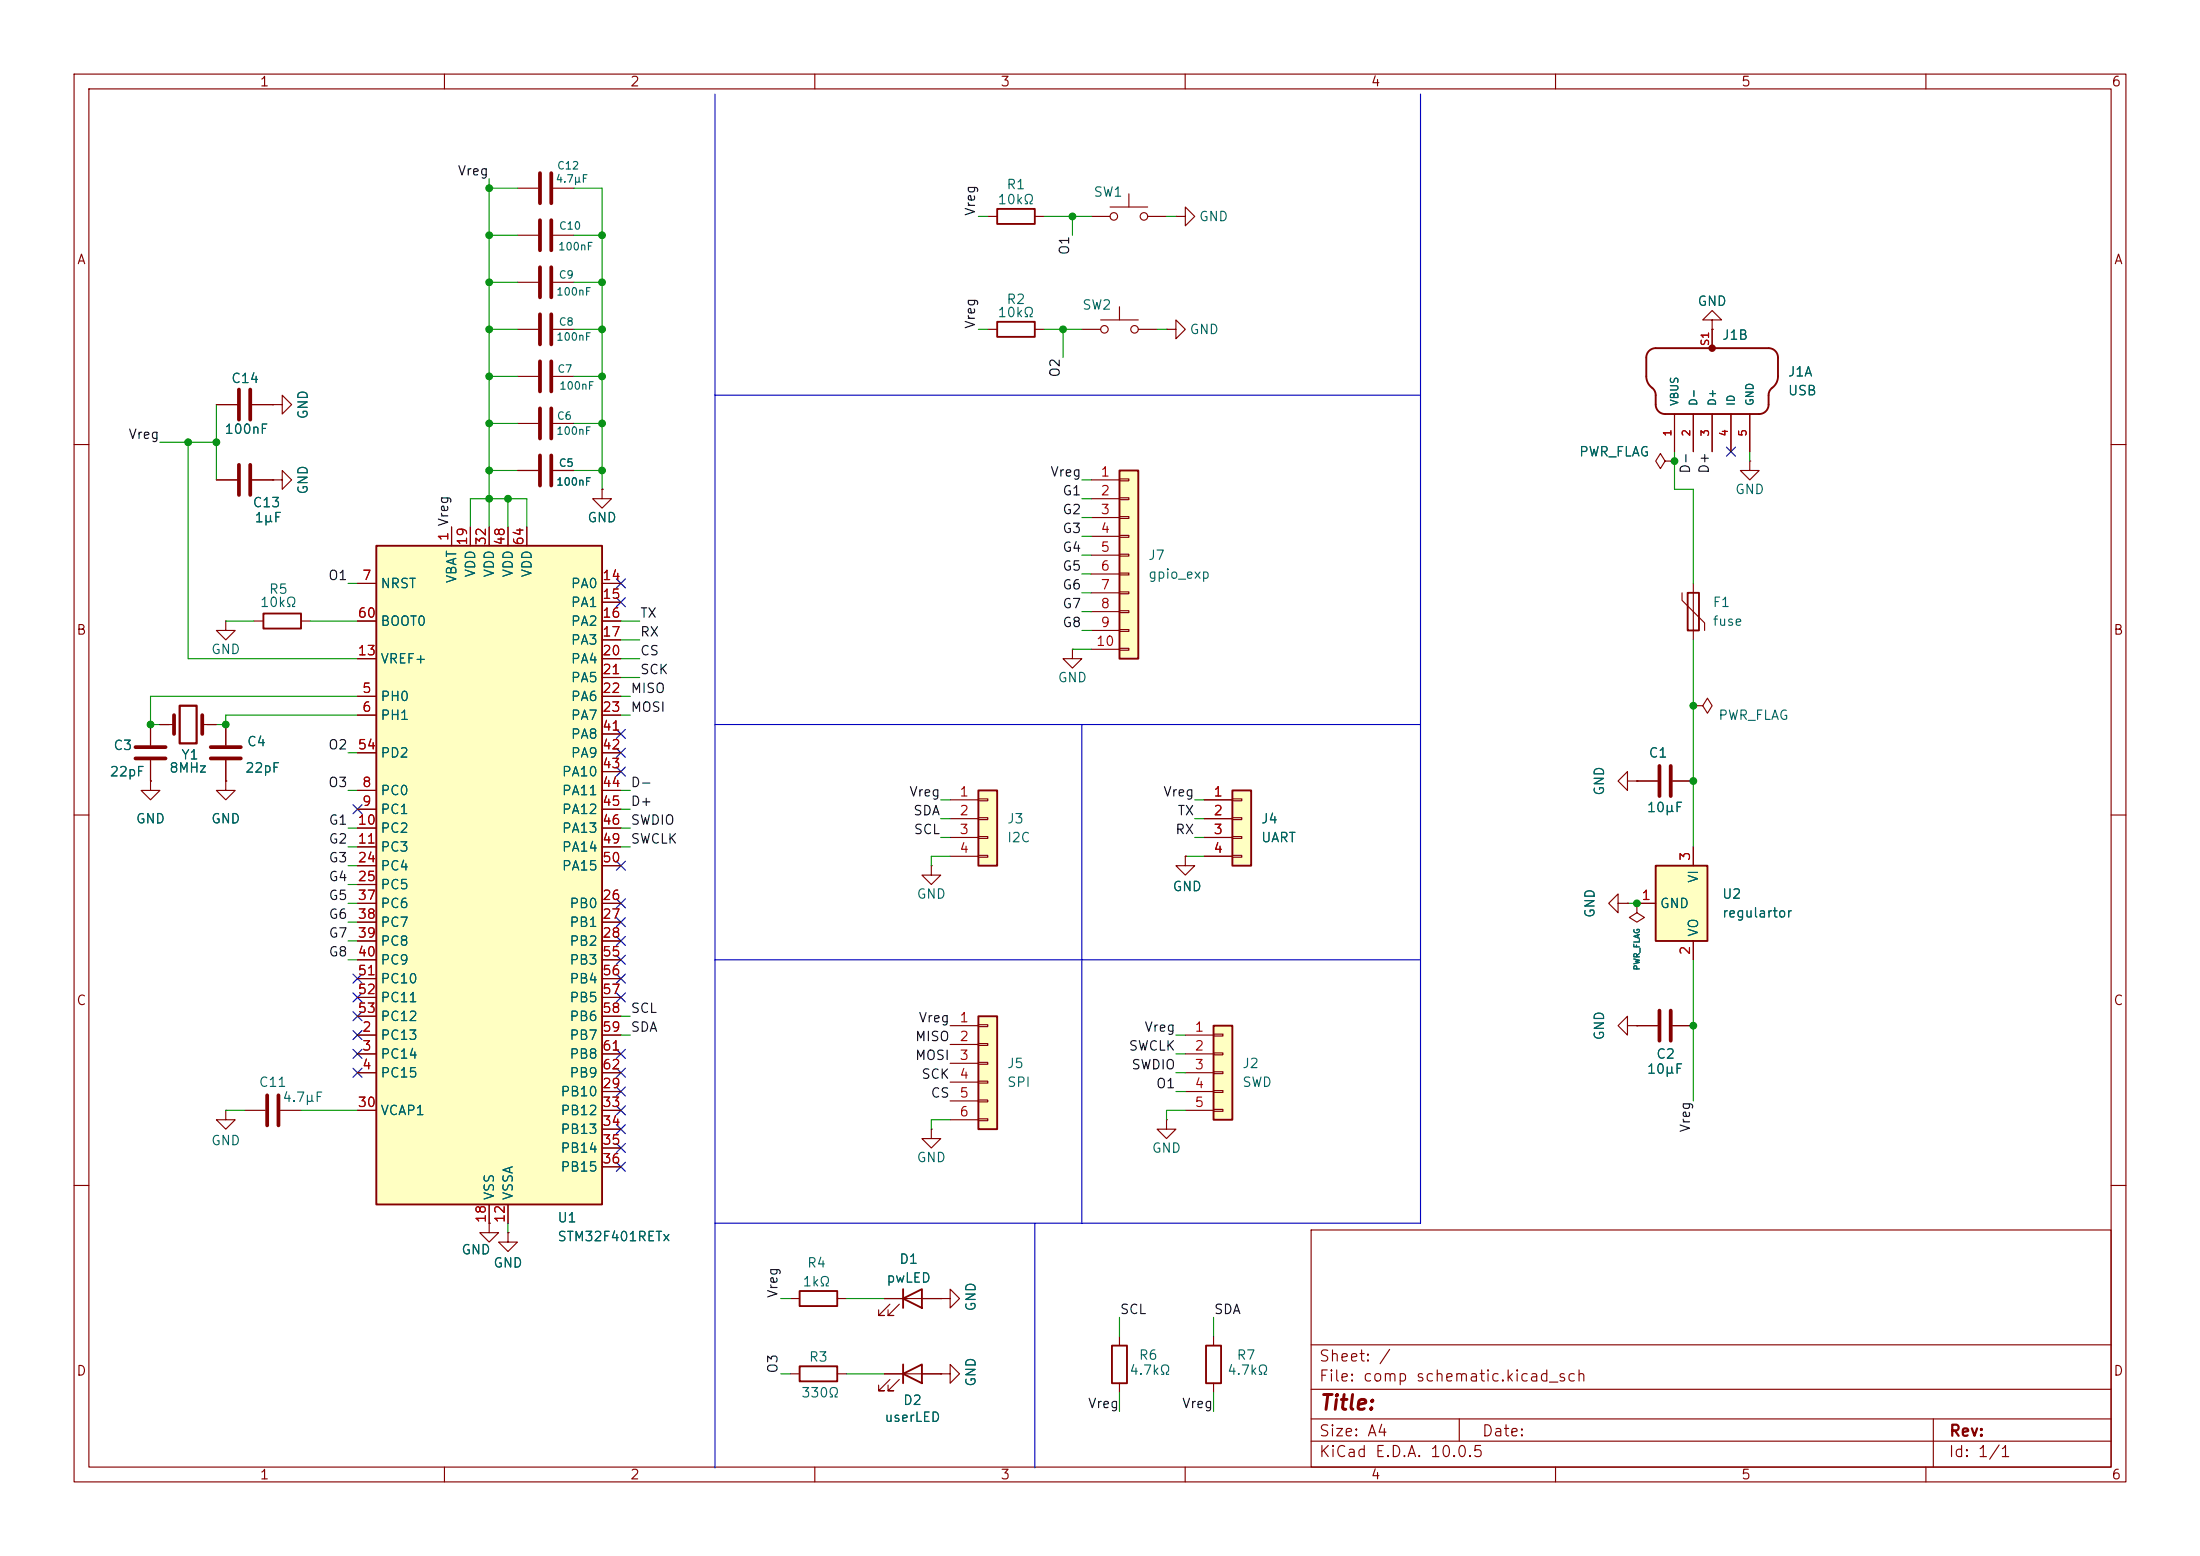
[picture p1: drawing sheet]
<svg xmlns="http://www.w3.org/2000/svg" width="297mm" height="210mm" viewBox="0 0 297 210" stroke-linecap="round" stroke-linejoin="round" font-family="sans-serif">
<g fill="none" stroke="#840000" stroke-width=".15">
<path d="M10 10h277v190h-277zM12 12h273v186h-273zM60 10v2M110 10v2M160 10v2M210 10v2M260 10v2M69.8 50.8h2.8M74.7 50.8h2.8M226.1 55.9v5.1M228.6 55.9v5.1M231.1 55.9v5.1"/>
<path d="M233.7 55.9v5.1M236.2 55.9v5.1M10 60h2M81.3 66v1.3h1.2l-1.2 1.3-1.3-1.3h1.3M81.3 66h.1M228.6 78.7v7.7M236.2 62.2v1.3h1.3l-1.3 1.3-1.3-1.3h1.3M236.2 62.2h.1M285 60h2M30.5 97.8v2.8M227.1 80v1l3 3.1v1M228.6 95.3h1.3l.6-1.1 .6 1.1-.6 1-.6-1"/>
<path d="M228.6 95.3h.1M10 110h2M30.5 105.4v1.3h1.2l-1.2 1.3-1.3-1.3h1.3M30.5 105.4h.1M30.5 102.6v2.8M285 110h2M219.7 138.4v-1.2l-1.3 1.2 1.3 1.3v-1.3h1.3M221 138.4h.1M221 138.4h2.8M225.8 138.4h2.8M10 160h2M66 165.1v1.3h1.3l-1.3 1.2-1.2-1.2h1.2"/>
<path d="M66 165.1h.1M68.6 166.4v1.2h1.2l-1.2 1.3-1.3-1.3h1.3M68.6 166.4h.1M106.7 175.3h1.2M113 175.3h1.3M119.4 175.3h7.6M120.1 176l-1.5 1.5h.8h-.8v-.7M121.4 176l-1.5 1.5h.7h-.7v-.7M177 166h108v32h-108zM285 160h2M60 198v2M110 198v2"/>
<path d="M160 198v2M177 194.5h108M177 191.5h108M177 187.5h108M177 181.5h108M197 191.5v3M210 198v2M260 198v2M261 191.5v6.5"/>
</g>
<path d="M222.6 47.4l.4-.3 .5-.1h15.3a1.27 1.27 0 0 1 1.2 1.3v2.5a2.19 2.19 0 0 1-1 1.8l-.2 .6v1.4a1.27 1.27 0 0 1-1.3 1.3h-12.7a1.27 1.27 0 0 1-1.3-1.3v-1.6l-.2-.4-.3-.3a1.92 1.92 0 0 1-.8-1.5l.1-2.7 .1-.4zM227.8 80h1.6v5.1h-1.6zM107.9 174.2h5.1v2.1h-5.1zM121.9 175.3l2.6-1.3v2.5zM121.9 174v2.5" fill="none" stroke="#840000" stroke-width=".25"/>
<path d="M72.9 48.8v4M74.4 48.8v4M28.4 100.8h4.1M28.4 102.4h4.1M224 136.4v4.1M225.6 136.4v4.1" fill="none" stroke="#840000" stroke-width=".51"/>
<path d="M163.8 138.4h2.6v12.7h-2.6z" fill="#ffffc2"/>
<path d="M163.8 138.4h2.6v12.7h-2.6zM107.9 184.4h5.1v2h-5.1z" fill="none" stroke="#840000" stroke-width=".25"/>
<g fill="none" stroke="#840000" stroke-width=".15">
<path d="M36.8 64.8h1.3v-1.3l1.3 1.3-1.3 1.2v-1.2M36.8 64.8h.1M160 139.7h3.8M163.8 139.6h1.3v.2h-1.3zM30.5 149.9v1.2h1.2l-1.2 1.3-1.3-1.3h1.3M30.5 149.9h.1M33 149.9h2.8M37.8 149.9h2.8M160 142.2h3.8M160 144.8h3.8M160 147.3h3.8M160 149.9h3.8"/>
<path d="M163.8 142.1h1.3v.3h-1.3zM163.8 144.7h1.3v.2h-1.3zM163.8 147.2h1.3v.2h-1.3zM163.8 149.7h1.3v.3h-1.3zM106.7 185.4h1.2M113 185.4h1.3"/>
</g>
<path d="M36.1 147.8v4.1M37.6 147.8v4.1" fill="none" stroke="#840000" stroke-width=".51"/>
<path d="M166.4 106.7h2.5v10.1h-2.5z" fill="#ffffc2"/>
<path d="M166.4 106.7h2.5v10.1h-2.5zM150.1 181.6h2v5.1h-2zM162.8 181.6h2v5.1h-2z" fill="none" stroke="#840000" stroke-width=".25"/>
<g fill="none" stroke="#840000" stroke-width=".15">
<path d="M162.6 108h3.8M162.6 110.5h3.8M162.6 113h3.8M162.6 115.6h3.8M166.4 107.8h1.2v.3h-1.2zM166.4 110.4h1.2v.2h-1.2zM166.4 112.9h1.2v.3h-1.2zM166.4 115.4h1.2v.3h-1.2zM219.7 105.4v-1.3l-1.3 1.3 1.3 1.3v-1.3h1.3M221 105.4h.1M221 105.4h2.8M225.8 105.4h2.8"/>
<path d="M125.7 152.4v1.3h1.3l-1.3 1.2-1.2-1.2h1.2M125.7 152.4h.1M151.1 180.3v1.3M151.1 186.7v1.3M163.8 180.3v1.3M163.8 186.7v1.3"/>
</g>
<path d="M224 103.4v4M225.6 103.4v4" fill="none" stroke="#840000" stroke-width=".51"/>
<path d="M132.1 137.2h2.5v15.2h-2.5z" fill="#ffffc2"/>
<path d="M134.6 28.2h5.1v2h-5.1zM35.6 82.8h5v2h-5zM132.1 137.2h2.5v15.2h-2.5z" fill="none" stroke="#840000" stroke-width=".25"/>
<g fill="none" stroke="#840000" stroke-width=".15">
<path d="M69.8 31.8h2.8M69.8 25.4h2.8M74.7 31.8h2.8M74.7 25.4h2.8M133.3 29.2h1.3M139.7 29.2h1.3M147.3 29.2h2.6M149.9 27.9h5M152.4 26.2v1.7M154.9 29.2h2.6M69.8 57.2h2.8M74.7 57.2h2.8"/>
<path d="M231.1 44.5v2.5M29.2 64.8h2.8M34 64.8h2.8M69.8 63.5h2.8M74.7 63.5h2.8M20.3 97.8v2.8M21.6 97.8h1.9M27.3 97.8h1.9M30.5 83.8v1.3h1.2l-1.2 1.3-1.3-1.3h1.3M30.5 83.8h.1M34.3 83.8h1.3M40.6 83.8h1.3"/>
<path d="M20.3 105.4v1.3h1.3l-1.3 1.3-1.3-1.3h1.3M20.3 105.4h.1M20.3 102.6v2.8M128.3 138.4h3.8M132.1 138.3h1.2v.3h-1.2zM128.3 141h3.8M128.3 143.5h3.8M128.3 146.1h3.8M128.3 148.6h3.8M128.3 151.1h3.8M132.1 140.8h1.2v.3h-1.2zM132.1 143.4h1.2v.2h-1.2z"/>
<path d="M132.1 145.9h1.2v.3h-1.2zM132.1 148.5h1.2v.2h-1.2zM132.1 151h1.2v.3h-1.2zM157.5 151.1v1.3h1.2l-1.2 1.3-1.3-1.3h1.3M157.5 151.1h.1M127 175.3h1.3v-1.3l1.2 1.3-1.2 1.2v-1.2M127 175.3h.1M127 185.4h1.3v-1.2l1.2 1.2-1.2 1.3v-1.3M127 185.4h.1"/>
<circle cx="150.4" cy="29.2" r=".51"/>
<circle cx="154.4" cy="29.2" r=".51"/>
</g>
<g fill="none" stroke="#840000" stroke-width=".51">
<path d="M72.9 23.4v4M72.9 29.7v4.1M74.4 23.4v4M74.4 29.7v4.1M72.9 55.1v4.1M74.4 55.1v4.1M32.3 62.7v4.1M33.8 62.7v4.1M72.9 61.5v4M74.4 61.5v4M23.5 96.5v2.6M27.3 96.5v2.6"/>
<path d="M18.3 102.4h4.1M18.3 100.8h4.1"/>
<circle cx="231.1" cy="47" r=".25"/>
</g>
<path d="M24.3 95.3h2.2v5h-2.2z" fill="none" stroke="#840000" stroke-width=".3"/>
<path d="M50.8 73.7h30.5v88.9h-30.5z" fill="#ffffc2"/>
<path d="M50.8 73.7h30.5v88.9h-30.5z" fill="none" stroke="#840000" stroke-width=".25"/>
<g fill="none" stroke="#840000" stroke-width=".15">
<path d="M69.8 38.1h2.8M74.7 38.1h2.8M29.2 54.6h2.8M34 54.6h2.8M36.8 54.6h1.3v-1.3l1.3 1.3-1.3 1.3v-1.3M36.8 54.6h.1M69.8 44.5h2.8M74.7 44.5h2.8M48.3 78.7h2.5M61 71.1v2.6M63.5 71.1v2.6M66 71.1v2.6"/>
<path d="M68.6 71.1v2.6M71.1 71.1v2.6M81.3 78.7h2.5M48.3 94h2.5M48.3 96.5h2.5M48.3 88.9h2.5M48.3 83.8h2.5M81.3 94h2.5M81.3 96.5h2.5M81.3 88.9h2.5M81.3 81.3h2.5M81.3 83.8h2.5"/>
<path d="M81.3 86.4h2.5M81.3 91.4h2.5M81.3 99.1h2.5M48.3 106.7h2.5M48.3 109.2h2.5M48.3 111.8h2.5M48.3 114.3h2.5M48.3 116.8h2.5M48.3 119.4h2.5M48.3 101.6h2.5M81.3 106.7h2.5M81.3 109.2h2.5"/>
<path d="M81.3 111.8h2.5M81.3 114.3h2.5M81.3 116.8h2.5M81.3 101.6h2.5M81.3 104.1h2.5M160 115.6v1.2h1.3l-1.3 1.3-1.3-1.3h1.3M160 115.6h.1M48.3 139.7h2.5M48.3 121.9h2.5M48.3 124.5h2.5M48.3 127h2.5M48.3 129.5h2.5"/>
<path d="M48.3 132.1h2.5M48.3 134.6h2.5M48.3 137.2h2.5M81.3 139.7h2.5M81.3 121.9h2.5M81.3 124.5h2.5M81.3 127h2.5M81.3 129.5h2.5M81.3 132.1h2.5M81.3 134.6h2.5M81.3 137.2h2.5M48.3 142.2h2.5"/>
<path d="M48.3 144.8h2.5M48.3 149.9h2.5M81.3 142.2h2.5M81.3 144.8h2.5M81.3 147.3h2.5M81.3 149.9h2.5M81.3 152.4h2.5M81.3 154.9h2.5M81.3 157.5h2.5M66 162.6v2.5M68.6 162.6v2.5"/>
</g>
<path d="M72.9 36.1v4M74.4 36.1v4M32.3 52.6v4M33.8 52.6v4M72.9 42.4v4.1M74.4 42.4v4.1" fill="none" stroke="#840000" stroke-width=".51"/>
<path d="M151.1 63.5h2.6v25.4h-2.6z" fill="#ffffc2"/>
<path d="M134.6 43.4h5.1v2.1h-5.1zM151.1 63.5h2.6v25.4h-2.6zM121.9 185.4l2.6-1.2v2.5zM121.9 184.2v2.5" fill="none" stroke="#840000" stroke-width=".25"/>
<g fill="none" stroke="#840000" stroke-width=".15">
<path d="M158.7 29.2h1.3v-1.3l1.3 1.3-1.3 1.3v-1.3M158.7 29.2h.1M133.3 44.5h1.3M139.7 44.5h1.3M146 44.5h2.6M148.6 43.2h5.1M151.1 41.4v1.8M153.7 44.5h2.5M157.5 44.5h1.2v-1.3l1.3 1.3-1.3 1.2v-1.2M157.5 44.5h.1M231.1 43.2h1.3l-1.3-1.3-1.2 1.3h1.2v1.3M231.1 44.5h.1"/>
<path d="M147.3 64.8h3.8M147.3 67.3h3.8M147.3 69.9h3.8M147.3 72.4h3.8M147.3 74.9h3.8M147.3 77.5h3.8M151.1 64.6h1.3v.3h-1.3zM151.1 67.2h1.3v.2h-1.3zM151.1 69.7h1.3v.3h-1.3zM151.1 72.3h1.3v.2h-1.3zM151.1 74.8h1.3v.3h-1.3zM151.1 77.3h1.3v.3h-1.3z"/>
<path d="M151.1 79.9h1.3v.2h-1.3zM224.8 62.2l-.6-1-.7 1 .7 1 .6-1h1.3M226.1 62.2h.1M147.3 80h3.8M147.3 82.6h3.8M147.3 85.1h3.8M147.3 87.6h3.8M151.1 82.4h1.3v.3h-1.3zM151.1 85h1.3v.2h-1.3zM151.1 87.5h1.3v.3h-1.3zM218.4 121.9v-1.2l-1.2 1.2 1.2 1.3v-1.3h1.3M219.7 121.9h.1"/>
<path d="M119.4 185.4h7.6M120.1 186.2l-1.5 1.5h.8h-.8v-.8M121.4 186.2l-1.5 1.5h.7h-.7v-.8"/>
<circle cx="149.1" cy="44.5" r=".51"/>
<circle cx="153.2" cy="44.5" r=".51"/>
</g>
<path d="M223.5 116.8h7v10.2h-7z" fill="#ffffc2"/>
<path d="M223.5 116.8h7v10.2h-7z" fill="none" stroke="#840000" stroke-width=".25"/>
<path d="M228.6 114.3v2.5M221 121.9v1.3l1 .6-1 .7-1-.7 1-.6M221 121.9h.1M221 121.9h2.5M228.6 127v2.5" fill="none" stroke="#840000" stroke-width=".15"/>
<path d="M132.1 106.7h2.5v10.1h-2.5z" fill="#ffffc2"/>
<path d="M132.1 106.7h2.5v10.1h-2.5z" fill="none" stroke="#840000" stroke-width=".25"/>
<g fill="none" stroke="#840000" stroke-width=".15">
<path d="M29.2 54.6h2.8M34 54.6h2.8M36.8 54.6h.1M226.1 55.9v5.1M228.6 55.9v5.1M231.1 44.5h.1M231.1 44.5v2.5M231.1 55.9v5.1M233.7 55.9v5.1M236.2 55.9v5.1M29.2 64.8h2.8M34 64.8h2.8"/>
<path d="M36.8 64.8h.1M48.3 78.7h2.5M61 71.1v2.6M63.5 71.1v2.6M66 71.1v2.6M68.6 71.1v2.6M69.8 63.5h2.8M71.1 71.1v2.6M74.7 63.5h2.8M81.3 66h.1M81.3 78.7h2.5M226.1 62.2h.1"/>
<path d="M20.3 97.8v2.8M21.6 97.8h1.3M27.9 97.8h1.3M30.5 97.8v2.8M48.3 94h2.5M48.3 96.5h2.5M48.3 88.9h2.5M48.3 83.8h2.5M81.3 94h2.5M81.3 96.5h2.5M81.3 88.9h2.5M81.3 81.3h2.5"/>
<path d="M81.3 83.8h2.5M81.3 86.4h2.5M81.3 91.4h2.5M81.3 99.1h2.5M144.8 87.6v1.3h1.2l-1.2 1.3-1.3-1.3h1.3M144.8 87.6h.1M20.3 105.4h.1M20.3 102.6v2.8M30.5 105.4h.1M30.5 102.6v2.8M48.3 106.7h2.5M48.3 109.2h2.5"/>
<path d="M48.3 111.8h2.5M48.3 114.3h2.5M48.3 116.8h2.5M48.3 119.4h2.5M48.3 101.6h2.5M81.3 106.7h2.5M81.3 109.2h2.5M81.3 111.8h2.5M81.3 114.3h2.5M81.3 116.8h2.5M81.3 101.6h2.5M81.3 104.1h2.5"/>
<path d="M125.7 116.8v1.3h1.3l-1.3 1.3-1.2-1.3h1.2M125.7 116.8h.1M128.3 108h3.8M128.3 110.5h3.8M128.3 113h3.8M128.3 115.6h3.8M132.1 107.8h1.2v.3h-1.2zM132.1 110.4h1.2v.2h-1.2zM132.1 112.9h1.2v.3h-1.2zM132.1 115.4h1.2v.3h-1.2zM160 115.6h.1M162.6 108h3.8"/>
<path d="M162.6 110.5h3.8M162.6 113h3.8M162.6 115.6h3.8M221 105.4h.1M221 105.4h2.8M225.8 105.4h2.8M228.6 114.3v2.5M48.3 139.7h2.5M48.3 121.9h2.5M48.3 124.5h2.5M48.3 127h2.5M48.3 129.5h2.5"/>
<path d="M48.3 132.1h2.5M48.3 134.6h2.5M48.3 137.2h2.5M81.3 139.7h2.5M81.3 121.9h2.5M81.3 124.5h2.5M81.3 127h2.5M81.3 129.5h2.5M81.3 132.1h2.5M81.3 134.6h2.5M81.3 137.2h2.5M219.7 121.9h.1"/>
<path d="M221 138.4h.1M221 121.9h.1M221 121.9h2.5M221 138.4h2.8M225.8 138.4h2.8M228.6 127v2.5M48.3 142.2h2.5M48.3 144.8h2.5M48.3 149.9h2.5M81.3 142.2h2.5M81.3 144.8h2.5M81.3 147.3h2.5"/>
<path d="M81.3 149.9h2.5M81.3 152.4h2.5M81.3 154.9h2.5M81.3 157.5h2.5M66 165.1h.1M66 162.6v2.5M68.6 166.4h.1M68.6 162.6v2.5M119.4 175.3h2.5M124.5 175.3h2.5M127 175.3h.1M119.4 185.4h2.5"/>
<path d="M124.5 185.4h2.5M127 185.4h.1"/>
</g>
<path d="M96.5 12.7v185.4M191.8 12.7v152.4h-95.3M96.5 53.3h95.3M96.5 97.8h95.3M146 97.8v67.3M96.5 129.5h95.3M139.7 165.1v33" fill="none" stroke="#0000c2" stroke-width=".15"/>
<g fill="none" stroke="#009600" stroke-width=".15">
<path d="M66 24.1v47M66 31.8h3.8M66 38.1h3.8M66 25.4h3.8M77.5 25.4h3.8v40.6M77.5 31.8h3.8M77.5 38.1h3.8M132.1 29.2h1.2M141 29.2h6.3M144.8 29.2v2.6M157.5 29.2h1.2M21.6 59.7h7.6"/>
<path d="M25.4 59.7v29.2h22.9M29.2 54.6v10.2M66 57.2h3.8M66 44.5h3.8M66 50.8h3.8M77.5 57.2h3.8M77.5 44.5h3.8M77.5 50.8h3.8M132.1 44.5h1.2M141 44.5h5M143.5 44.5v3.8M156.2 44.5h1.3"/>
<path d="M47 78.7h1.3M63.5 71.1v-3.8h7.6v3.8M66 63.5h3.8M68.6 67.3v3.8M77.5 63.5h3.8M146 67.3h1.3M146 64.8h1.3M146 69.9h1.3M146 72.4h1.3M146 77.5h1.3M146 74.9h1.3M226.1 61v5h2.5v12.7"/>
<path d="M236.2 61v1.2M30.5 83.8h3.8M41.9 83.8h6.4M48.3 94h-28v3.8h1.3M48.3 96.5h-17.8v1.3h-1.3M83.8 88.9h2.6M83.8 83.8h2.6M83.8 96.5h1.3M83.8 94h1.3M83.8 91.4h2.6M83.8 86.4h2.6M144.8 87.6h2.5"/>
<path d="M146 80h1.3M146 82.6h1.3M146 85.1h1.3M228.6 86.4v27.9M47 114.3h1.3M47 106.7h1.3M47 111.8h1.3M47 119.4h1.3M47 116.8h1.3M47 101.6h1.3M83.8 114.3h1.3M83.8 106.7h1.3"/>
<path d="M83.8 111.8h1.3M83.8 109.2h1.3M127 108h1.3M127 110.5h1.3M127 113h1.3M128.3 115.6h-2.6v1.2M160 115.6h2.6M161.3 108h1.3M161.3 110.5h1.3M161.3 113h1.3M47 129.5h1.3M47 127h1.3"/>
<path d="M47 121.9h1.3M47 124.5h1.3M83.8 137.2h1.3M83.8 139.7h1.3M158.7 139.7h1.3M219.7 121.9h1.3M228.6 129.5v19.1M30.5 149.9h2.5M40.6 149.9h7.7M128.3 151.1h-2.6v1.3M158.7 142.2h1.3M158.7 147.3h1.3"/>
<path d="M158.7 144.8h1.3M160 149.9h-2.5v1.2M68.6 165.1v1.3M105.4 175.3h1.3M114.3 175.3h5.1M151.1 177.8v2.5M163.8 177.8v2.5M105.4 185.4h1.3M114.3 185.4h5.1M151.1 188v2.5M163.8 188v2.5"/>
</g>
<g fill="none" stroke="#000084" stroke-width=".15">
<path d="M83.2 78.1l1.2 1.2M84.4 78.1l-1.2 1.2M233.1 60.4l1.2 1.2M234.3 60.4l-1.2 1.2M83.2 80.7l1.2 1.2M83.2 98.5l1.2 1.2M84.4 80.7l-1.2 1.2M84.4 98.5l-1.2 1.2M47.7 108.6l1.2 1.2M48.9 108.6l-1.2 1.2M83.2 101l1.2 1.2M83.2 116.2l1.2 1.2"/>
<path d="M83.2 103.5l1.2 1.2M84.4 101l-1.2 1.2M84.4 116.2l-1.2 1.2M84.4 103.5l-1.2 1.2M47.7 131.5l1.2 1.2M47.7 136.6l1.2 1.2M47.7 134l1.2 1.2M47.7 139.1l1.2 1.2M48.9 134l-1.2 1.2M48.9 131.5l-1.2 1.2M48.9 136.6l-1.2 1.2M48.9 139.1l-1.2 1.2"/>
<path d="M83.2 126.4l1.2 1.2M83.2 121.3l1.2 1.2M83.2 123.9l1.2 1.2M83.2 128.9l1.2 1.2M83.2 131.5l1.2 1.2M83.2 134l1.2 1.2M84.4 126.4l-1.2 1.2M84.4 121.3l-1.2 1.2M84.4 123.9l-1.2 1.2M84.4 128.9l-1.2 1.2M84.4 131.5l-1.2 1.2M84.4 134l-1.2 1.2"/>
<path d="M47.7 144.2l1.2 1.2M47.7 141.6l1.2 1.2M48.9 144.2l-1.2 1.2M48.9 141.6l-1.2 1.2M83.2 149.3l1.2 1.2M83.2 154.3l1.2 1.2M83.2 151.8l1.2 1.2M83.2 156.9l1.2 1.2M83.2 146.7l1.2 1.2M83.2 141.6l1.2 1.2M83.2 144.2l1.2 1.2M84.4 149.3l-1.2 1.2"/>
<path d="M84.4 154.3l-1.2 1.2M84.4 151.8l-1.2 1.2M84.4 156.9l-1.2 1.2M84.4 146.7l-1.2 1.2M84.4 141.6l-1.2 1.2M84.4 144.2l-1.2 1.2"/>
</g>
<g fill="#009600" stroke="#009600" stroke-width=".14">
<circle cx="20.3" cy="97.8" r=".46"/>
<circle cx="29.2" cy="59.7" r=".46"/>
<circle cx="25.4" cy="59.7" r=".46"/>
<circle cx="30.5" cy="97.8" r=".46"/>
<circle cx="66" cy="38.1" r=".46"/>
<circle cx="66" cy="44.5" r=".46"/>
<circle cx="66" cy="50.8" r=".46"/>
<circle cx="66" cy="31.8" r=".46"/>
<circle cx="66" cy="25.4" r=".46"/>
<circle cx="81.3" cy="38.1" r=".46"/>
<circle cx="66" cy="57.2" r=".46"/>
<circle cx="66" cy="63.5" r=".46"/>
<circle cx="66" cy="67.3" r=".46"/>
<circle cx="68.6" cy="67.3" r=".46"/>
<circle cx="81.3" cy="63.5" r=".46"/>
<circle cx="81.3" cy="57.2" r=".46"/>
<circle cx="81.3" cy="50.8" r=".46"/>
<circle cx="228.6" cy="95.3" r=".46"/>
<circle cx="228.6" cy="105.4" r=".46"/>
<circle cx="228.6" cy="138.4" r=".46"/>
<circle cx="226.1" cy="62.2" r=".46"/>
<circle cx="221" cy="121.9" r=".46"/>
<circle cx="144.8" cy="29.2" r=".46"/>
<circle cx="81.3" cy="31.8" r=".46"/>
<circle cx="143.5" cy="44.5" r=".46"/>
<circle cx="81.3" cy="44.5" r=".46"/>
</g>
<text font-size="2" fill="#840000" x="178" y="190.8">Title:</text>
<g font-size="1.5" fill="#840000">
<text x="178" y="184.1">Sheet: /</text>
<text x="178" y="186.8">File: comp schematic.kicad_sch</text>
<text x="178" y="197">KiCad E.D.A. 10.0.5</text>
<text x="178" y="194.2">Size: A4</text>
<text x="200" y="194.2">Date:</text>
<text x="263" y="197">Id: 1/1</text>
<text x="263" y="194.2">Rev:</text>
</g>
<g font-size="1.3" fill="#840000">
<text x="35" y="12">1</text>
<text x="85" y="12">2</text>
<text x="135" y="12">3</text>
<text x="185" y="12">4</text>
<text x="235" y="12">5</text>
<text x="285" y="12">6</text>
<text x="10.3" y="36">A</text>
<text x="285.3" y="36">A</text>
<text x="10.2" y="86">B</text>
<text x="285.2" y="86">B</text>
<text x="10.2" y="136">C</text>
<text x="285.2" y="136">C</text>
<text x="10.2" y="186">D</text>
<text x="285.2" y="186">D</text>
<text x="35" y="200">1</text>
<text x="85" y="200">2</text>
<text x="135" y="200">3</text>
<text x="185" y="200">4</text>
<text x="235" y="200">5</text>
<text x="285" y="200">6</text>
</g>
<g font-size="1.3" fill="#0f0f0f">
<text x="61.7" y="24">Vreg</text>
<text x="132" y="29.2" transform="rotate(-90 132 29.2)">Vreg</text>
<text x="144.7" y="34.5" transform="rotate(-90 144.7 34.5)">O1</text>
<text x="132" y="44.5" transform="rotate(-90 132 44.5)">Vreg</text>
<text x="143.4" y="51" transform="rotate(-90 143.4 51)">O2</text>
<text x="17.3" y="59.6">Vreg</text>
<text x="141.7" y="64.6">Vreg</text>
<text x="228.5" y="64" transform="rotate(-90 228.5 64)">D-</text>
<text x="231" y="64" transform="rotate(-90 231 64)">D+</text>
<text x="143.3" y="69.7">G2</text>
<text x="143.3" y="67.2">G1</text>
<text x="143.3" y="72.3">G3</text>
<text x="143.3" y="74.8">G4</text>
<text x="143.3" y="77.3">G5</text>
<text x="44.2" y="78.6">O1</text>
<text x="86.3" y="83.7">TX</text>
<text x="143.3" y="82.4">G7</text>
<text x="143.3" y="79.9">G6</text>
<text x="86.3" y="86.2">RX</text>
<text x="86.3" y="88.8">CS</text>
<text x="143.3" y="85">G8</text>
<text x="85.1" y="93.9">MISO</text>
<text x="86.3" y="91.3">SCK</text>
<text x="44.2" y="101.5">O2</text>
<text x="85.1" y="96.4">MOSI</text>
<text x="44.2" y="106.6">O3</text>
<text x="85.1" y="106.6">D-</text>
<text x="122.7" y="107.8">Vreg</text>
<text x="157" y="107.8">Vreg</text>
<text x="44.3" y="111.6">G1</text>
<text x="85.1" y="111.6">SWDIO</text>
<text x="85.1" y="109.1">D+</text>
<text x="123.2" y="110.4">SDA</text>
<text x="123.3" y="112.9">SCL</text>
<text x="158.6" y="112.9">RX</text>
<text x="158.9" y="110.4">TX</text>
<text x="44.3" y="116.7">G3</text>
<text x="44.3" y="119.3">G4</text>
<text x="44.3" y="114.2">G2</text>
<text x="85.1" y="114.2">SWCLK</text>
<text x="44.3" y="121.8">G5</text>
<text x="44.3" y="124.3">G6</text>
<text x="44.3" y="126.9">G7</text>
<text x="44.3" y="129.4">G8</text>
<text x="85.1" y="137">SCL</text>
<text x="85.1" y="139.6">SDA</text>
<text x="123.4" y="140.8">MISO</text>
<text x="123.4" y="143.4">MOSI</text>
<text x="123.9" y="138.3">Vreg</text>
<text x="152.3" y="142.1">SWCLK</text>
<text x="154.4" y="139.6">Vreg</text>
<text x="124.3" y="145.9">SCK</text>
<text x="125.6" y="148.5">CS</text>
<text x="152.7" y="144.7">SWDIO</text>
<text x="156" y="147.2">O1</text>
<text x="228.5" y="152.9" transform="rotate(-90 228.5 152.9)">Vreg</text>
<text x="105.3" y="175.3" transform="rotate(-90 105.3 175.3)">Vreg</text>
<text x="151.1" y="177.7">SCL</text>
<text x="163.8" y="177.7">SDA</text>
<text x="105.3" y="185.4" transform="rotate(-90 105.3 185.4)">O3</text>
<text x="146.8" y="190.4">Vreg</text>
<text x="159.5" y="190.4">Vreg</text>
</g>
<g font-size="1.3" fill="#006464">
<text x="134.6" y="27.9">10kΩ</text>
<text x="135.8" y="25.9">R1</text>
<text x="147.5" y="26.9">SW1</text>
<text x="161.8" y="30.2">GND</text>
<text x="135.8" y="41.3">R2</text>
<text x="229.1" y="41.6">GND</text>
<text x="134.6" y="43.1">10kΩ</text>
<text x="146" y="42.1">SW2</text>
<text x="160.5" y="45.4">GND</text>
<text x="232.4" y="46.2">J1B</text>
<text x="31.1" y="52">C14</text>
<text x="241.3" y="51.1">J1A</text>
<text x="241.3" y="53.7">USB</text>
<text x="30.2" y="58.9">100nF</text>
<text x="41.9" y="56.7" transform="rotate(-90 41.9 56.7)">GND</text>
<text x="213.1" y="61.9">PWR_FLAG</text>
<text x="34" y="68.8">C13</text>
<text x="34.3" y="70.8">1µF</text>
<text x="41.9" y="66.8" transform="rotate(-90 41.9 66.8)">GND</text>
<text x="79.2" y="70.8">GND</text>
<text x="234.2" y="67">GND</text>
<text x="154.9" y="75.9">J7</text>
<text x="35" y="82.2">10kΩ</text>
<text x="36.2" y="80.5">R5</text>
<text x="51.3" y="79.7">NRST</text>
<text x="61.9" y="78.8" transform="rotate(-90 61.9 78.8)">VBAT</text>
<text x="64.5" y="78" transform="rotate(-90 64.5 78)">VDD</text>
<text x="67" y="78" transform="rotate(-90 67 78)">VDD</text>
<text x="69.5" y="78" transform="rotate(-90 69.5 78)">VDD</text>
<text x="72.1" y="78" transform="rotate(-90 72.1 78)">VDD</text>
<text x="77" y="79.7">PA0</text>
<text x="77" y="82.2">PA1</text>
<text x="154.9" y="78.4">gpio_exp</text>
<text x="231.1" y="82.2">F1</text>
<text x="28.4" y="88.6">GND</text>
<text x="51.3" y="89.9">VREF+</text>
<text x="51.3" y="84.8">BOOT0</text>
<text x="77" y="84.8">PA2</text>
<text x="77" y="87.3">PA3</text>
<text x="77" y="89.9">PA4</text>
<text x="231.1" y="84.8">fuse</text>
<text x="51.3" y="94.9">PH0</text>
<text x="77" y="92.4">PA5</text>
<text x="77" y="94.9">PA6</text>
<text x="142.7" y="92.4">GND</text>
<text x="15.2" y="101.5">C3</text>
<text x="33.3" y="101">C4</text>
<text x="51.3" y="97.5">PH1</text>
<text x="77" y="97.5">PA7</text>
<text x="77" y="100">PA8</text>
<text x="231.9" y="97.5">PWR_FLAG</text>
<text x="14.7" y="105.1">22pF</text>
<text x="22.8" y="104.6">8MHz</text>
<text x="24.4" y="102.8">Y1</text>
<text x="33" y="104.6">22pF</text>
<text x="51.3" y="107.6">PC0</text>
<text x="51.3" y="102.6">PD2</text>
<text x="75.8" y="105.1">PA10</text>
<text x="75.8" y="107.6">PA11</text>
<text x="77" y="102.6">PA9</text>
<text x="216.9" y="107.5" transform="rotate(-90 216.9 107.5)">GND</text>
<text x="222.5" y="102.6">C1</text>
<text x="18.3" y="111.5">GND</text>
<text x="28.4" y="111.5">GND</text>
<text x="51.3" y="110.2">PC1</text>
<text x="51.3" y="112.7">PC2</text>
<text x="75.8" y="110.2">PA12</text>
<text x="75.8" y="112.7">PA13</text>
<text x="135.9" y="111.5">J3</text>
<text x="135.9" y="114">I2C</text>
<text x="170.2" y="111.5">J4</text>
<text x="170.2" y="114">UART</text>
<text x="222.2" y="109.9">10µF</text>
<text x="51.3" y="115.3">PC3</text>
<text x="51.3" y="117.8">PC4</text>
<text x="75.8" y="115.3">PA14</text>
<text x="75.8" y="117.8">PA15</text>
<text x="229.6" y="119.3" transform="rotate(-90 229.6 119.3)">VI</text>
<text x="51.3" y="120.3">PC5</text>
<text x="51.3" y="122.9">PC6</text>
<text x="51.3" y="125.4">PC7</text>
<text x="76.8" y="122.9">PB0</text>
<text x="76.8" y="125.4">PB1</text>
<text x="123.7" y="121.6">GND</text>
<text x="158.2" y="120.6">GND</text>
<text x="215.6" y="124" transform="rotate(-90 215.6 124)">GND</text>
<text x="224" y="122.9">GND</text>
<text x="232.4" y="121.6">U2</text>
<text x="232.4" y="124.2">regulartor</text>
<text x="51.3" y="128">PC8</text>
<text x="51.3" y="130.5">PC9</text>
<text x="76.8" y="128">PB2</text>
<text x="76.8" y="130.5">PB3</text>
<text x="229.6" y="126.5" transform="rotate(-90 229.6 126.5)">VO</text>
<text x="51.3" y="133">PC10</text>
<text x="51.3" y="135.6">PC11</text>
<text x="76.8" y="133">PB4</text>
<text x="76.8" y="135.6">PB5</text>
<text x="51.3" y="140.7">PC13</text>
<text x="51.3" y="143.2">PC14</text>
<text x="51.3" y="138.1">PC12</text>
<text x="76.8" y="138.1">PB6</text>
<text x="76.8" y="140.7">PB7</text>
<text x="76.8" y="143.2">PB8</text>
<text x="216.9" y="140.5" transform="rotate(-90 216.9 140.5)">GND</text>
<text x="223.5" y="143.2">C2</text>
<text x="34.9" y="147">C11</text>
<text x="38" y="149">4.7µF</text>
<text x="51.3" y="145.7">PC15</text>
<text x="75.6" y="148.3">PB10</text>
<text x="76.8" y="145.7">PB9</text>
<text x="135.9" y="144.5">J5</text>
<text x="135.9" y="147">SPI</text>
<text x="167.6" y="144.5">J2</text>
<text x="167.6" y="147">SWD</text>
<text x="222.2" y="145.2">10µF</text>
<text x="28.4" y="154.9">GND</text>
<text x="51.3" y="150.8">VCAP1</text>
<text x="75.6" y="150.8">PB12</text>
<text x="75.6" y="153.4">PB13</text>
<text x="75.6" y="155.9">PB14</text>
<text x="155.4" y="155.9">GND</text>
<text x="75.6" y="158.4">PB15</text>
<text x="123.7" y="157.2">GND</text>
<text x="67" y="162.1" transform="rotate(-90 67 162.1)">VSS</text>
<text x="69.5" y="162.1" transform="rotate(-90 69.5 162.1)">VSSA</text>
<text x="75.2" y="165.3">U1</text>
<text x="75.2" y="167.8">STM32F401RETx</text>
<text x="62.2" y="169.6">GND</text>
<text x="66.5" y="171.4">GND</text>
<text x="108.3" y="173.9">1kΩ</text>
<text x="108.9" y="171.4">R4</text>
<text x="119.6" y="173.4">pwLED</text>
<text x="121.3" y="170.9">D1</text>
<text x="132" y="177.1" transform="rotate(-90 132 177.1)">GND</text>
<text x="109.1" y="184.1">R3</text>
<text x="152.4" y="185.9">4.7kΩ</text>
<text x="153.7" y="183.8">R6</text>
<text x="165.6" y="185.9">4.7kΩ</text>
<text x="166.9" y="183.8">R7</text>
<text x="108.1" y="188.9">330Ω</text>
<text x="121.8" y="189.9">D2</text>
<text x="132" y="187.2" transform="rotate(-90 132 187.2)">GND</text>
<text x="119.3" y="192.2">userLED</text>
</g>
<g font-size="1.3" fill="#a90000">
<text x="148.5" y="64.6">1</text>
<text x="148.5" y="67.2">2</text>
<text x="148.5" y="69.7">3</text>
<text x="60.8" y="73.1" transform="rotate(-90 60.8 73.1)">1 Vreg</text>
<text x="60.8" y="73.1" transform="rotate(-90 60.8 73.1)">1</text>
<text x="63.4" y="73.7" transform="rotate(-90 63.4 73.7)">19</text>
<text x="65.9" y="73.7" transform="rotate(-90 65.9 73.7)">32</text>
<text x="68.4" y="73.7" transform="rotate(-90 68.4 73.7)">48</text>
<text x="71" y="73.7" transform="rotate(-90 71 73.7)">64</text>
<text x="148.5" y="72.3">4</text>
<text x="148.5" y="74.8">5</text>
<text x="148.5" y="77.3">6</text>
<text x="48.2" y="83.7">60</text>
<text x="48.8" y="78.6">7</text>
<text x="81.2" y="78.6">14</text>
<text x="81.2" y="81.1">15</text>
<text x="81.2" y="83.7">16</text>
<text x="148.5" y="79.9">7</text>
<text x="148.5" y="82.4">8</text>
<text x="48.2" y="88.8">13</text>
<text x="81.2" y="86.2">17</text>
<text x="81.2" y="88.8">20</text>
<text x="147.9" y="87.5">10</text>
<text x="148.5" y="85">9</text>
<text x="48.8" y="93.8">5</text>
<text x="81.2" y="91.3">21</text>
<text x="81.2" y="93.8">22</text>
<text x="48.2" y="101.5">54</text>
<text x="48.8" y="96.4">6</text>
<text x="81.2" y="96.4">23</text>
<text x="81.2" y="98.9">41</text>
<text x="81.2" y="101.5">42</text>
<text x="48.8" y="106.5">8</text>
<text x="81.2" y="104">43</text>
<text x="81.2" y="106.5">44</text>
<text x="129.4" y="107.8">1</text>
<text x="163.7" y="107.8">1</text>
<text x="48.2" y="111.6">10</text>
<text x="48.8" y="109.1">9</text>
<text x="81.2" y="109.1">45</text>
<text x="81.2" y="111.6">46</text>
<text x="129.4" y="110.4">2</text>
<text x="129.4" y="112.9">3</text>
<text x="163.7" y="110.4">2</text>
<text x="163.7" y="112.9">3</text>
<text x="48.2" y="114.2">11</text>
<text x="48.2" y="116.7">24</text>
<text x="48.2" y="119.2">25</text>
<text x="81.2" y="114.2">49</text>
<text x="81.2" y="116.7">50</text>
<text x="129.4" y="115.4">4</text>
<text x="163.7" y="115.4">4</text>
<text x="228.5" y="116.3" transform="rotate(-90 228.5 116.3)">3</text>
<text x="48.2" y="121.8">37</text>
<text x="48.2" y="124.3">38</text>
<text x="81.2" y="121.8">26</text>
<text x="81.2" y="124.3">27</text>
<text x="221.5" y="121.8">1</text>
<text x="48.2" y="126.9">39</text>
<text x="48.2" y="129.4">40</text>
<text x="48.2" y="131.9">51</text>
<text x="81.2" y="126.9">28</text>
<text x="81.2" y="129.4">55</text>
<text x="81.2" y="131.9">56</text>
<text x="228.5" y="129" transform="rotate(-90 228.5 129)">2</text>
<text x="48.2" y="134.5">52</text>
<text x="48.2" y="137">53</text>
<text x="81.2" y="134.5">57</text>
<text x="81.2" y="137">58</text>
<text x="48.8" y="139.6">2</text>
<text x="48.8" y="142.1">3</text>
<text x="81.2" y="139.6">59</text>
<text x="81.2" y="142.1">61</text>
<text x="129.4" y="138.3">1</text>
<text x="129.4" y="140.8">2</text>
<text x="129.4" y="143.4">3</text>
<text x="161.2" y="139.6">1</text>
<text x="161.2" y="142.1">2</text>
<text x="48.2" y="149.7">30</text>
<text x="48.8" y="144.6">4</text>
<text x="81.2" y="147.2">29</text>
<text x="81.2" y="149.7">33</text>
<text x="81.2" y="144.6">62</text>
<text x="129.4" y="145.9">4</text>
<text x="129.4" y="148.5">5</text>
<text x="161.2" y="144.6">3</text>
<text x="161.2" y="147.2">4</text>
<text x="161.2" y="149.7">5</text>
<text x="81.2" y="152.3">34</text>
<text x="81.2" y="154.8">35</text>
<text x="129.4" y="151">6</text>
<text x="81.2" y="157.3">36</text>
<text x="65.9" y="165.2" transform="rotate(-90 65.9 165.2)">18</text>
<text x="68.4" y="165.2" transform="rotate(-90 68.4 165.2)">12</text>
</g>
<g font-size="1" fill="#006464">
<text x="75.1" y="23.1">C12</text>
<text x="74.9" y="24.9">4.7µF</text>
<text x="75.3" y="34">100nF</text>
<text x="75.4" y="31.2">C10</text>
<text x="75" y="40.1">100nF</text>
<text x="75.4" y="37.9">C9</text>
<text x="75" y="46.2">100nF</text>
<text x="75.4" y="44.2">C8</text>
<text x="75.2" y="50.6">C7</text>
<text x="75.4" y="52.8">100nF</text>
<text x="75" y="58.9">100nF</text>
<text x="75.1" y="56.9">C6</text>
<text x="226.8" y="54.9" transform="rotate(-90 226.8 54.9)">VBUS</text>
<text x="229.4" y="54.9" transform="rotate(-90 229.4 54.9)">D-</text>
<text x="231.9" y="54.9" transform="rotate(-90 231.9 54.9)">D+</text>
<text x="234.4" y="54.9" transform="rotate(-90 234.4 54.9)">ID</text>
<text x="237" y="54.9" transform="rotate(-90 237 54.9)">GND</text>
<text x="75" y="65.8">100nF</text>
<text x="75.4" y="63.3">C5</text>
</g>
<g font-size="1" fill="#a90000">
<text x="231" y="46.8" transform="rotate(-90 231 46.8)">S1</text>
<text x="225.9" y="59" transform="rotate(-90 225.9 59)">1</text>
<text x="228.4" y="59" transform="rotate(-90 228.4 59)">2</text>
<text x="231" y="59" transform="rotate(-90 231 59)">3</text>
<text x="233.5" y="59" transform="rotate(-90 233.5 59)">4</text>
<text x="236" y="59" transform="rotate(-90 236 59)">5</text>
</g>
<text font-size=".8" fill="#006464" x="221.6" y="131" transform="rotate(-90 221.6 131)">PWR_FLAG</text>
</svg>
